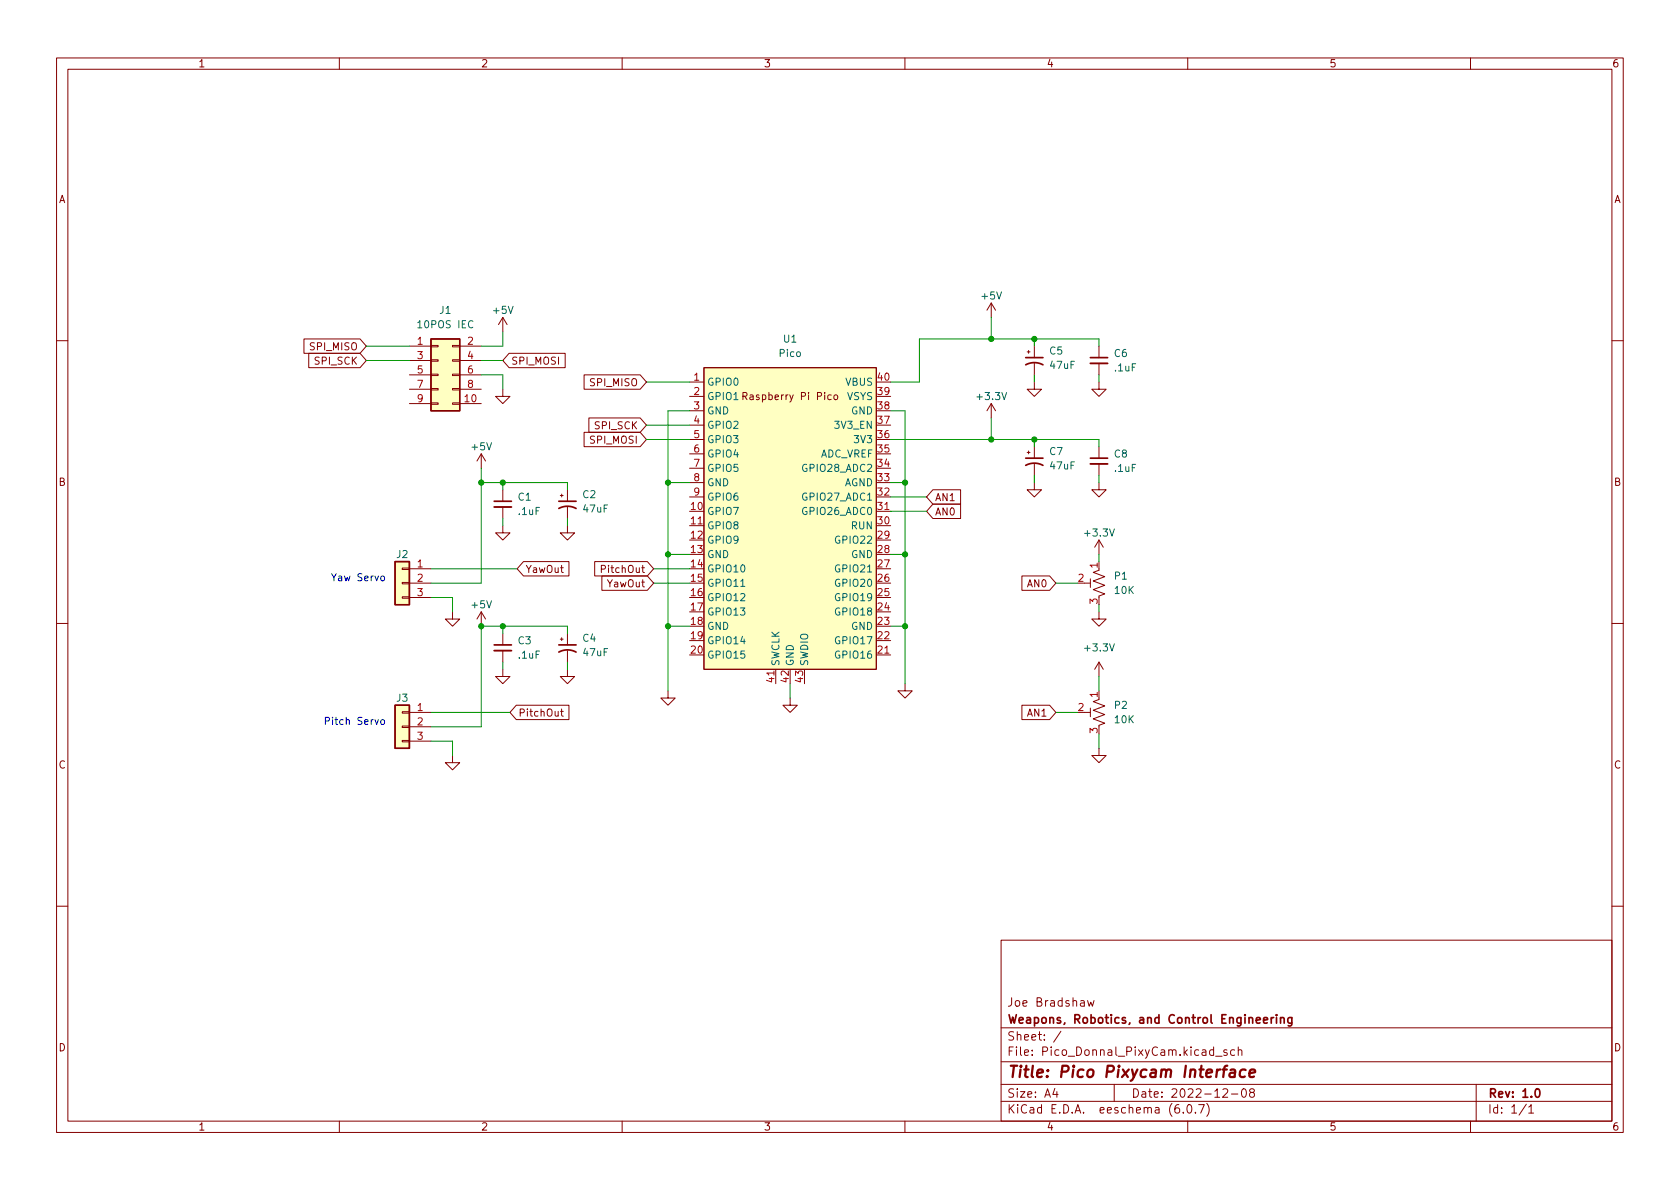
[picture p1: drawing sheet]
<svg xmlns="http://www.w3.org/2000/svg" width="297mm" height="210mm" viewBox="0 0 297 210" stroke-linecap="round" stroke-linejoin="round" font-family="sans-serif">
<g fill="none" stroke="#840000" stroke-width=".18">
<path d="M10 10.2h277v190.1h-277zM12 12.2h273v186.1h-273zM60 10.2v2M110 10.2v2M160 10.2v2M210 10.2v2M260 10.2v2M53.7 59.9h10l1.1 1.3-1.1 1.3h-10zM88.9 56.1v2.6M88.9 56.1l-.8 1.3M88.9 56.1l.8 1.3M175.3 53.6v2.5"/>
<path d="M175.3 53.6l-.8 1.3M175.3 53.6l.7 1.3M10 60.2h2M54.6 62.5h9.1l1.1 1.2-1.1 1.3h-9.1zM72.4 61.2h3.8M72.4 71.4h3.8M72.4 63.7h3.8M72.4 66.3h3.8M72.4 68.8h3.8M76.2 71.2h1.3v.3h-1.3zM76.2 68.7h1.3v.3h-1.3zM76.2 66.2h1.3v.2h-1.3z"/>
<path d="M76.2 63.6h1.3v.3h-1.3zM76.2 61.1h1.3v.2h-1.3zM80 71.2h1.3v.3h-1.3zM80 68.7h1.3v.3h-1.3zM80 66.2h1.3v.2h-1.3zM80 63.6h1.3v.3h-1.3zM80 61.1h1.3v.2h-1.3zM81.3 61.2h3.8M81.3 71.4h3.8M81.3 63.7h3.8M81.3 66.3h3.8M81.3 68.8h3.8"/>
<path d="M88.9 68.8v1.3h1.3l-1.3 1.3-1.3-1.3h1.3M90 62.5h9.9v2.5h-9.9l-1.1-1.3zM103.3 76.4h9.9l1.1 1.3-1.1 1.3h-9.9zM103.3 66.3h9.9l1.1 1.3-1.1 1.2h-9.9zM104.1 73.9h9.1l1.1 1.3-1.1 1.2h-9.1zM121.9 67.6h2.6M121.9 70.1h2.6M121.9 72.6h2.6M121.9 75.2h2.6M121.9 77.7h2.6M124.5 65h30.4v53.4h-30.4zM131.4 70.1l.6-.1 .1-.2-.1-.3-.6-.1v1.3"/>
<path d="M131.7 70.1l.4 .6M147 69.9l-.4-.1-.2 .3 .1 .5h.5M147.5 69.9l.2-.1 .3 .1 .1 .5-.1 .2-.3 .1-.2-.1zM175.3 71.4l-.8 1.2M175.3 71.4v2.5M175.3 71.4l.7 1.2M181.6 62.2h.5M181.9 62v.5M181.9 79.8v.5M182.9 67.6v1.2h1.2l-1.2 1.3-1.3-1.3h1.3M182.9 61.2v2M182.9 64.3v2"/>
<path d="M182.9 79v2M194.3 67.6v1.2h1.3l-1.3 1.3-1.3-1.3h1.3M194.3 61.2v2M194.3 64.3v2M194.3 79v2M285 60.2h2M85.1 80.3l-.8 1.2M85.1 80.3v2.5M85.1 80.3l.8 1.2M88.9 93v1.2h1.3l-1.3 1.3-1.3-1.3h1.3M88.9 86.6v2M88.9 89.7v2"/>
<path d="M92.6 99.3h8v2.5h-8l-1.2-1.2zM99.1 87.6h.5M99.3 87.4v.5M100.3 93v1.2h1.3l-1.3 1.3-1.2-1.3h1.2M100.3 86.6v2M100.3 89.7v2M105.1 99.3h9.4l1.1 1.3-1.1 1.2h-9.4zM121.9 93h2.6M121.9 80.3h2.6M121.9 82.8h2.6M121.9 85.3h2.6M121.9 87.9h2.6"/>
<path d="M154.9 90.4h2.6M164.9 86.6h4.9v2.5h-4.9l-1.1-1.2zM164.9 89.1h4.9v2.6h-4.9l-1.1-1.3zM181.6 80h.5M182.9 85.3v1.3h1.2l-1.2 1.3-1.3-1.3h1.3M182.9 82v2.1M194.3 85.3v1.3h1.3l-1.3 1.3-1.3-1.3h1.3M194.3 82v2.1M194.3 95.5v2.5M194.3 95.5l-.8 1.3M194.3 95.5l.8 1.3M10 110.2h2"/>
<path d="M71.1 105.5h1.3v.3h-1.3zM71.1 103h1.3v.2h-1.3zM71.1 100.5h1.3v.2h-1.3zM72.4 100.6h3.8M72.4 103.1h3.8M72.4 105.7h3.8M80 108.2v1.3h1.3l-1.3 1.2-1.3-1.2h1.3M85.1 108.2v2.5M85.1 108.2l-.8 1.3M85.1 108.2l.8 1.3M88.9 118.4v1.2h1.3l-1.3 1.3-1.3-1.3h1.3M88.9 112v2"/>
<path d="M88.9 115.1v2M99.1 113h.5M99.3 112.8v.5M100.3 118.4v1.2h1.3l-1.3 1.3-1.2-1.3h1.2M100.3 112v2M100.3 115.1v2M106.4 101.8h8.1l1.1 1.3-1.1 1.3h-8.1zM137.2 118.4v2.5M154.9 115.8h2.6M180.7 101.8h4.9l1.1 1.3-1.1 1.3h-4.9zM191.8 103.1h1M192.8 102.4v1.5"/>
<path d="M194.3 100.8l-1 .4 2 .8-2 .7 2 .8-2 .8 2 .7-1 .4M194.3 108.2v1.3h1.3l-1.3 1.2-1.3-1.2h1.3M194.3 117.1l-.8 1.3M194.3 117.1v2.5M194.3 117.1l.8 1.3M285 110.2h2M71.1 130.9h1.3v.3h-1.3zM71.1 128.4h1.3v.2h-1.3zM71.1 125.9h1.3v.2h-1.3zM72.4 126h3.8M72.4 128.5h3.8M72.4 131.1h3.8"/>
<path d="M80 133.6v1.3h1.3l-1.3 1.2-1.3-1.2h1.3M91.3 124.7h9.3v2.5h-9.3l-1.1-1.2zM99.1 125.8h.5M99.3 125.4v1.1l.3 .1M118.1 122.2v1.2h1.3l-1.3 1.3-1.3-1.3h1.3M139.7 123.4v1.3h1.3l-1.3 1.3-1.3-1.3h1.3M160 120.9v1.3h1.3l-1.3 1.2-1.3-1.2h1.3M180.7 124.7h4.9l1.1 1.3-1.1 1.2h-4.9zM191.8 126h1M192.8 125.2v1.5M194.3 132.3v1.3h1.3l-1.3 1.3-1.3-1.3h1.3M194.3 123.7l-1 .4 2 .7-2 .8 2 .8-2 .7 2 .8-1 .4"/>
<path d="M10 160.2h2M177 166.3h108v32h-108zM192.3 176.9l.3 1 .3-.7 .2 .7 .3-1M285 160.2h2M60 198.3v2M110 198.3v2M160 198.3v2M177 194.8h108M177 191.8h108M177 187.8h108M177 181.8h108M186.5 192.5l-.4 1h1"/>
<path d="M186.9 193v1M187.6 182.4l-1.3 1.9M197 191.8v3M208.4 195.3a.59 .59 0 0 0-.7 .7v.5l.2 .3h.4l.2-.1 .1-.5-.2-.2-.4-.1-.3 .3M209.2 196.7v.1M210 198.3v2M210.1 195.4l.1-.1a.81 .81 0 0 1 .6 .7 .81 .81 0 0 1-.3 .8h-.1a.81 .81 0 0 1-.6-.6 .81 .81 0 0 1 .3-.8zM211.4 196.7v.1M211.9 195.3h1l-.6 1.5M213.4 195.1a1.72 1.72 0 0 1 0 2.3M214.6 185.7l-.5-.1-.2 .3v.4l.1 .3h.6M214.6 185.1v1.5"/>
<path d="M214.9 186.8h1.2M216.2 192.7l.6-.2 .2 .2 .1 .3-1 1h1M216.9 185.7l-.3-.1-.2 .2v.3l.5 .1v.4h-.5M217.7 193.5h1.2M218.3 185.7l-.4-.1-.3 .3v.4l.1 .3h.6M218.9 185.8l.2-.2 .4 .1 .1 .9M218.9 185.1v1.5M219.7 192.6l.2-.1a.81 .81 0 0 1 .5 .7 .81 .81 0 0 1-.3 .8h-.1a.81 .81 0 0 1-.6-.6 .81 .81 0 0 1 .3-.8zM221.2 193.2l-.3-.3 .1-.2 .2-.2 .4 .1 .2 .2-.1 .2-.6 .2-.2 .3 .1 .4 .2 .1h.4l.2-.3-.1-.4-.2-.1M260 198.3v2M261 191.8v6.5M269.9 195.3l-1.3 1.9"/>
<path d="M270.3 195.8l.4-.5v1.5M270.3 196.8h.9"/>
</g>
<g fill="none" stroke="#840000" stroke-width=".3">
<path d="M181.4 63.2h3M181.4 64.5a3.2 3.2 0 0 1 3 0M192.8 63.2h3M87.4 88.6h3M98.8 88.6h3.1M98.8 89.9a3.2 3.2 0 0 1 3.1 0M181.4 81h3M181.4 82.3a3.2 3.2 0 0 1 3 0M192.8 81h3M87.4 114h3M98.8 114h3.1M98.8 115.3a3.2 3.2 0 0 1 3.1 0"/>
<path d="M224.8 179.9v1M225.2 179.9l-.3 .1-.1 .2M225.7 179.4v.2M225.7 179.9v1M226.4 179.9v1M228.4 179.9v1.2l-.3 .3h-.3M223.4 180.4l.7-.1v-.3l-.5-.1-.2 .2 .1 .8h.6M226.4 180.1l.2-.2 .4 .1 .1 .9M228.4 180l-.4-.1-.3 .3v.4l.1 .3h.6M271.6 192.6l.2-.1a.82 .82 0 0 1 .6 .7 .82 .82 0 0 1-.3 .8h-.2a.81 .81 0 0 1-.6-.6 .81 .81 0 0 1 .3-.8z"/>
</g>
<path d="M216.2 189.1h.7M217 188.5l-.4 .1-.1 .1-.2 1.8M217.6 189.2l.2-.1 .5 .1v1.3M218.4 189.6l-.7 .1a.4 .4 0 0 0-.3 .3 .4 .4 0 0 0 .2 .5l.7-.1M220.2 189.2a.66 .66 0 0 0-.9 .3l-.1 .6 .1 .3 .2 .1 .6-.1M220.9 189.8l1-.2v-.4l-.2-.1-.6 .1-.2 1 .2 .3 .6-.1" fill="none" stroke="#840000" stroke-width=".4"/>
<path d="M192.8 64.3h3M87.4 89.7h3M192.8 82h3M87.4 115.1h3" fill="none" stroke="#840000" stroke-width=".33"/>
<g fill="#ffffc2" stroke="#ffffc2" stroke-width=".18">
<path d="M124.5 65h30.4v53.4h-30.4z"/>
<path d="M69.8 124.7h2.6v7.6h-2.6z"/>
<path d="M69.8 99.3h2.6v7.6h-2.6z"/>
<path d="M76.2 59.9h5.1v12.7h-5.1z"/>
</g>
<path d="M131 103.7h.7" fill="none" stroke="#006464" stroke-width=".18"/>
<path d="M76.2 59.9h5.1v12.7h-5.1zM69.8 99.3h2.6v7.6h-2.6zM69.8 124.7h2.6v7.6h-2.6z" fill="none" stroke="#840000" stroke-width=".25"/>
<path d="M67.4 101.9h.3l.3 .2v.4l-.3 .2-.3-.1-.1-.1zM66.3 127.3l.3 .8 .3-.8M67.4 127.3h.3l.3 .2v.4l-.3 .2-.3-.1-.1-.1z" fill="none" stroke="#0000c2" stroke-width=".18"/>
<g fill="none" stroke="#009600" stroke-width=".18">
<path d="M88.9 58.7v2.5h-3.8M175.3 56.1v3.8M182.9 59.9v1.3M64.8 61.2h7.6M64.8 63.7h7.6M85.1 66.3h3.8v2.5M85.1 63.7h3.8M114.3 75.2h7.6M114.3 67.6h7.6M114.3 77.7h7.6M121.9 72.6h-3.8v49.6M157.5 77.7h36.8v1.3"/>
<path d="M157.5 72.6h2.5v48.3M175.3 73.9v3.8M182.9 66.3v1.3M182.9 77.7v1.3M194.3 61.2v-1.3h-31.7v7.7h-5.1M194.3 66.3v1.3M85.1 85.3h15.2v1.3M85.1 82.8v20.3h-8.9M88.9 85.3v1.3M88.9 91.7v1.3M100.3 91.7v1.3M118.1 85.3h3.8"/>
<path d="M118.1 98h3.8M157.5 85.3h2.5M157.5 98h2.5M157.5 90.4h6.3M157.5 87.9h6.3M182.9 84.1v1.2M194.3 84.1v1.2M194.3 98v1.3M76.2 100.6h15.2M76.2 105.7h3.8v2.5M88.9 110.7v1.3M88.9 117.1v1.3"/>
<path d="M100.3 112v-1.3h-15.2v17.8h-8.9M100.3 117.1v1.3M115.6 103.1h6.3M115.6 100.6h6.3M118.1 110.7h3.8M157.5 110.7h2.5M186.7 103.1h3.8M194.3 106.9v1.3M194.3 119.6v2.6M76.2 131.1h3.8v2.5M76.2 126h14M139.7 120.9v2.5"/>
<path d="M186.7 126h3.8M194.3 129.8v2.5"/>
</g>
<g fill="#009600" stroke="#009600" stroke-width=".18">
<circle cx="118.1" cy="85.3" r=".46"/>
<circle cx="88.9" cy="85.3" r=".46"/>
<circle cx="118.1" cy="110.7" r=".46"/>
<circle cx="118.1" cy="98" r=".46"/>
<circle cx="160" cy="85.3" r=".46"/>
<circle cx="175.3" cy="77.7" r=".46"/>
<circle cx="160" cy="110.7" r=".46"/>
<circle cx="160" cy="98" r=".46"/>
<circle cx="85.1" cy="110.7" r=".46"/>
<circle cx="88.9" cy="110.7" r=".46"/>
<circle cx="175.3" cy="59.9" r=".46"/>
<circle cx="182.9" cy="59.9" r=".46"/>
<circle cx="182.9" cy="77.7" r=".46"/>
<circle cx="85.1" cy="85.3" r=".46"/>
</g>
<text font-size="2.8" fill="#840000" x="178" y="190.6">Title: Pico Pixycam Interface</text>
<g font-size="2.1" fill="#840000">
<text x="178" y="178">Joe Bradshaw</text>
<text x="178" y="184">Sheet: /</text>
<text x="178" y="181">Weapons, Robotics, and Control Engineering</text>
<text x="178" y="186.7">File: Pico_Donnal_PixyCam.kicad_sch</text>
<text x="178" y="196.9">KiCad E.D.A. eeschema (6.0.7)</text>
<text x="178" y="194.1">Size: A4</text>
<text x="200" y="194.1">Date: 2022-12-08</text>
<text x="263" y="194.1">Rev: 1.0</text>
<text x="263" y="196.9">Id: 1/1</text>
</g>
<g font-size="1.8" fill="#840000">
<text x="35" y="11.9">1</text>
<text x="85" y="11.9">2</text>
<text x="135" y="11.9">3</text>
<text x="185" y="11.9">4</text>
<text x="235" y="11.9">5</text>
<text x="285" y="11.9">6</text>
<text x="10.3" y="35.9">A</text>
<text x="285.3" y="35.9">A</text>
<text x="55" y="61.9">SPI_MISO</text>
<text x="55.8" y="64.5">SPI_SCK</text>
<text x="90.3" y="64.5">SPI_MOSI</text>
<text x="104.5" y="68.3">SPI_MISO</text>
<text x="132.1" y="70.7">Raspberry Pi Pico</text>
<text x="105.3" y="75.9">SPI_SCK</text>
<text x="104.5" y="78.4">SPI_MOSI</text>
<text x="10.3" y="85.9">B</text>
<text x="165.3" y="88.6">AN1</text>
<text x="285.3" y="85.9">B</text>
<text x="165.3" y="91.1">AN0</text>
<text x="92.9" y="101.3">YawOut</text>
<text x="106.8" y="101.3">PitchOut</text>
<text x="107.6" y="103.8">YawOut</text>
<text x="181.7" y="103.8">AN0</text>
<text x="91.6" y="126.7">PitchOut</text>
<text x="181.7" y="126.7">AN1</text>
<text x="10.3" y="135.9">C</text>
<text x="285.3" y="135.9">C</text>
<text x="10.3" y="185.9">D</text>
<text x="285.3" y="185.9">D</text>
<text x="35" y="199.9">1</text>
<text x="85" y="199.9">2</text>
<text x="135" y="199.9">3</text>
<text x="185" y="199.9">4</text>
<text x="235" y="199.9">5</text>
<text x="285" y="199.9">6</text>
</g>
<g font-size="1.8" fill="#006464">
<text x="173.7" y="53">+5V</text>
<text x="74.2" y="58">10POS IEC</text>
<text x="77.8" y="55.5">J1</text>
<text x="87.3" y="55.5">+5V</text>
<text x="137.8" y="63.1">Pico</text>
<text x="138.6" y="60.6">U1</text>
<text x="185.6" y="62.7">C5</text>
<text x="185.8" y="65.2">47uF</text>
<text x="197" y="63.1">C6</text>
<text x="197.1" y="65.7">.1uF</text>
<text x="125" y="68.2">GPIO0</text>
<text x="125" y="70.7">GPIO1</text>
<text x="149.5" y="68.2">VBUS</text>
<text x="149.7" y="70.7">VSYS</text>
<text x="172.9" y="70.7">+3.3V</text>
<text x="125" y="73.3">GND</text>
<text x="125" y="75.8">GPIO2</text>
<text x="147.8" y="75.8">3V3_EN</text>
<text x="150.5" y="73.3">GND</text>
<text x="83.5" y="79.6">+5V</text>
<text x="125" y="78.4">GPIO3</text>
<text x="125" y="80.9">GPIO4</text>
<text x="125" y="83.4">GPIO5</text>
<text x="142.2" y="83.4">GPIO28_ADC2</text>
<text x="144.9" y="80.9">ADC_VREF</text>
<text x="151.3" y="78.4">3V3</text>
<text x="185.6" y="80.5">C7</text>
<text x="185.8" y="83">47uF</text>
<text x="197" y="80.9">C8</text>
<text x="197.1" y="83.4">.1uF</text>
<text x="91.6" y="88.5">C1</text>
<text x="103.1" y="88.1">C2</text>
<text x="125" y="86">GND</text>
<text x="125" y="88.5">GPIO6</text>
<text x="142.2" y="88.5">GPIO27_ADC1</text>
<text x="149.2" y="86">AGND</text>
<text x="91.7" y="91.1">.1uF</text>
<text x="103.2" y="90.6">47uF</text>
<text x="125" y="91.1">GPIO7</text>
<text x="125" y="93.6">GPIO8</text>
<text x="142.2" y="91.1">GPIO26_ADC0</text>
<text x="150.6" y="93.6">RUN</text>
<text x="192" y="94.9">+3.3V</text>
<text x="70.1" y="98.7">J2</text>
<text x="125" y="96.1">GPIO9</text>
<text x="125" y="98.7">GND</text>
<text x="125" y="101.2">GPIO10</text>
<text x="148" y="101.2">GPIO21</text>
<text x="148" y="96.1">GPIO22</text>
<text x="150.5" y="98.7">GND</text>
<text x="83.5" y="107.6">+5V</text>
<text x="125" y="103.8">GPIO11</text>
<text x="125" y="106.3">GPIO12</text>
<text x="148" y="106.3">GPIO19</text>
<text x="148" y="103.8">GPIO20</text>
<text x="197.1" y="102.5">P1</text>
<text x="197.2" y="105">10K</text>
<text x="91.6" y="113.9">C3</text>
<text x="103.1" y="113.5">C4</text>
<text x="125" y="108.8">GPIO13</text>
<text x="125" y="111.4">GND</text>
<text x="125" y="113.9">GPIO14</text>
<text x="148" y="113.9">GPIO17</text>
<text x="148" y="108.8">GPIO18</text>
<text x="150.5" y="111.4">GND</text>
<text x="91.7" y="116.5">.1uF</text>
<text x="103.2" y="116">47uF</text>
<text x="125" y="116.5">GPIO15</text>
<text x="137.8" y="117.9" transform="rotate(-90 137.8 117.9)">SWCLK</text>
<text x="140.3" y="117.9" transform="rotate(-90 140.3 117.9)">GND</text>
<text x="142.9" y="117.9" transform="rotate(-90 142.9 117.9)">SWDIO</text>
<text x="148" y="116.5">GPIO16</text>
<text x="192" y="115.2">+3.3V</text>
<text x="70.1" y="124.1">J3</text>
<text x="197.1" y="125.3">P2</text>
<text x="197.2" y="127.9">10K</text>
</g>
<g font-size="1.8" fill="#a90000">
<text x="73.8" y="61">1</text>
<text x="73.8" y="63.5">3</text>
<text x="82.7" y="61">2</text>
<text x="82.7" y="63.5">4</text>
<text x="73.8" y="66">5</text>
<text x="73.8" y="68.6">7</text>
<text x="73.8" y="71.1">9</text>
<text x="82.2" y="71.1">10</text>
<text x="82.7" y="66">6</text>
<text x="82.7" y="68.6">8</text>
<text x="122.7" y="67.3">1</text>
<text x="122.7" y="69.8">2</text>
<text x="155.2" y="69.8">39</text>
<text x="155.2" y="67.3">40</text>
<text x="122.7" y="72.4">3</text>
<text x="122.7" y="74.9">4</text>
<text x="122.7" y="77.5">5</text>
<text x="155.2" y="77.5">36</text>
<text x="155.2" y="74.9">37</text>
<text x="155.2" y="72.4">38</text>
<text x="122.7" y="80">6</text>
<text x="122.7" y="82.5">7</text>
<text x="155.2" y="82.5">34</text>
<text x="155.2" y="80">35</text>
<text x="122.7" y="85.1">8</text>
<text x="122.7" y="87.6">9</text>
<text x="155.2" y="87.6">32</text>
<text x="155.2" y="85.1">33</text>
<text x="122.2" y="90.2">10</text>
<text x="122.2" y="92.7">11</text>
<text x="122.2" y="95.2">12</text>
<text x="155.2" y="95.2">29</text>
<text x="155.2" y="92.7">30</text>
<text x="155.2" y="90.2">31</text>
<text x="73.8" y="100.3">1</text>
<text x="122.2" y="97.8">13</text>
<text x="122.2" y="100.3">14</text>
<text x="155.2" y="100.3">27</text>
<text x="155.2" y="97.8">28</text>
<text x="194.1" y="100.4" transform="rotate(-90 194.1 100.4)">1</text>
<text x="73.8" y="102.9">2</text>
<text x="73.8" y="105.4">3</text>
<text x="122.2" y="102.9">15</text>
<text x="122.2" y="105.4">16</text>
<text x="122.2" y="107.9">17</text>
<text x="155.2" y="107.9">24</text>
<text x="155.2" y="105.4">25</text>
<text x="155.2" y="102.9">26</text>
<text x="190.6" y="102.9">2</text>
<text x="194.1" y="106.8" transform="rotate(-90 194.1 106.8)">3</text>
<text x="122.2" y="110.5">18</text>
<text x="122.2" y="113">19</text>
<text x="155.2" y="113">22</text>
<text x="155.2" y="110.5">23</text>
<text x="122.2" y="115.6">20</text>
<text x="155.2" y="115.6">21</text>
<text x="73.8" y="125.7">1</text>
<text x="136.9" y="120.6" transform="rotate(-90 136.9 120.6)">41</text>
<text x="139.4" y="120.6" transform="rotate(-90 139.4 120.6)">42</text>
<text x="142" y="120.6" transform="rotate(-90 142 120.6)">43</text>
<text x="190.6" y="125.7">2</text>
<text x="194.1" y="123.3" transform="rotate(-90 194.1 123.3)">1</text>
<text x="73.8" y="128.3">2</text>
<text x="73.8" y="130.8">3</text>
<text x="194.1" y="129.6" transform="rotate(-90 194.1 129.6)">3</text>
</g>
<g font-size="1.8" fill="#0000c2">
<text x="58.4" y="102.8">Yaw Servo</text>
<text x="57.1" y="128.2">Pitch Servo</text>
</g>
</svg>
